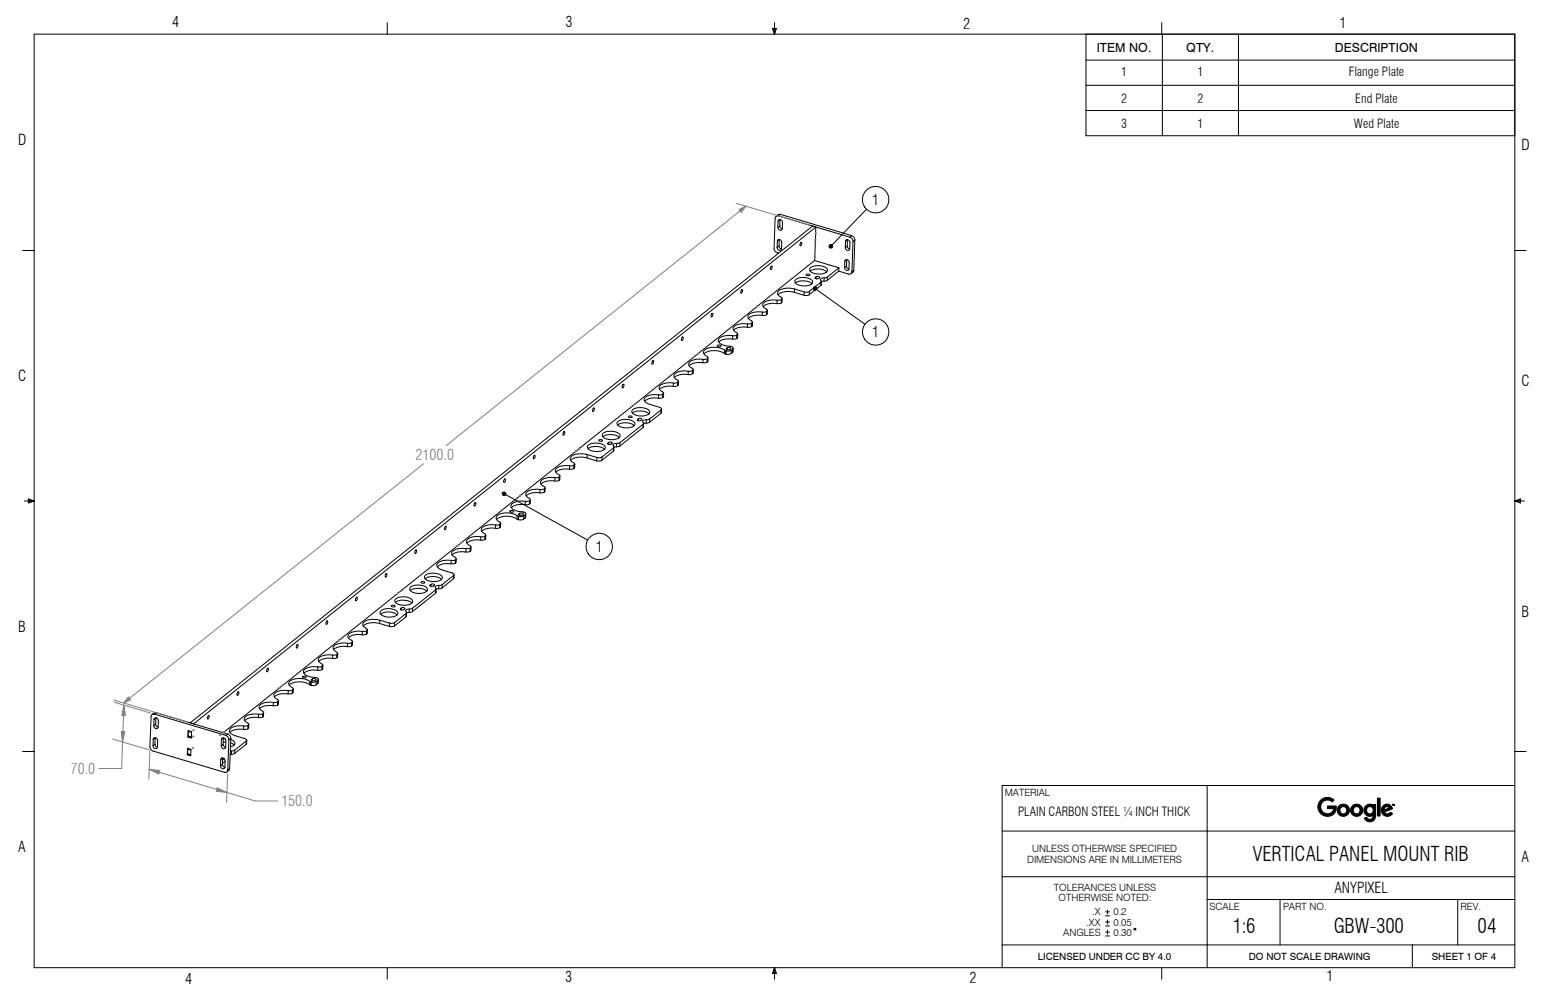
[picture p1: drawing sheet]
<svg xmlns="http://www.w3.org/2000/svg" width="432mm" height="279mm" viewBox="0 0 432 279" stroke-linecap="round" stroke-linejoin="round" font-family="sans-serif">
<g fill="none" stroke="#000" stroke-width=".28">
<path d="M9.5 9.5h412.8v260.3h-412.8zM107.9 6.3v3.2M215.3 7.9h1.2l-.6 1.6zM215.6 7.9l.3 1.6M215.9 6.3v3.2M216.2 7.9l-.3 1.6M302.7 9.5v28.3h119.6M302.7 16.8h119.6M323.8 6.3v3.2M324 9.5v28.3M345.2 9.5v28.3M302.7 23.8h119.6"/>
<path d="M302.7 30.8h119.6M217.6 59.8l-.7 .1-.5 .4M217.6 59.8l-.6 .4M217.6 59.8l19.8 5.9M241.6 58.3l-10 10.4M6.3 69.8h3.2M214.9 74.3l.1-.1a.48 .48 0 0 1 .2 .5 .48 .48 0 0 1-.4 .4zM216.7 67.2a.64 .64 0 0 1 .8-.4 .64 .64 0 0 1 .4 .8l-.1 1.7a.64 .64 0 0 1-.7 .5 .64 .64 0 0 1-.5-.8M216.7 67.2l-.1 1.8M216.9 61.6a.64 .64 0 0 1 .8-.4 .64 .64 0 0 1 .4 .8v1.8a.64 .64 0 0 1-.8 .4 .64 .64 0 0 1-.5-.8M216.9 61.6l-.1 1.8M217 60.2a.71 .71 0 0 0-.9 .7l-.3 8.4a1.41 1.41 0 0 0 1.2 1.3"/>
<path d="M217 60.2l19.9 5.9M217.2 68.6l.2 .6 .4 .2M217.2 68.6l-.6 .4M217.2 66.8l-.5 .4M217.2 66.8h.1M217.2 66.8v1.8M217.4 63l.2 .6 .5 .2M217.4 63l-.6 .4M217.4 61.3l-.5 .3M217.4 61.2v.1M217.4 61.3v1.7M221.7 79a4 4 0 0 1 4.6 .1"/>
<path d="M221.8 78a4 4 0 0 1 4.7 .3 1.11 1.11 0 0 1-1.4 1.3 3.6 3.6 0 0 1-3.5-.9zM223.3 67.6a.48 .48 0 0 1 .2 .5 .48 .48 0 0 1-.5 .4zM224.8 76.5a.57 .57 0 0 1 .9 .3 .57 .57 0 0 1-.9-.3zM225.8 74.8a3.9 3.9 0 0 1 4.8 .2 1.35 1.35 0 0 1-1.7 1.4h-.4a2.64 2.64 0 0 1-2.8-1.2zM225.8 75.6a4.1 4.1 0 0 1 4.7 .2M227.1 72.6l6.7 2.1M227.1 72.6l-16 12.8M227.1 71.9h.1M227.1 71.7h.1M227.1 70v1.8M227.1 71.9v.7M227.2 71.7l-.1 .2"/>
<path d="M227.2 66.9l.1 .1M227.3 67l-.1 3.1M227.3 77.4l-.1 .2M227.3 66.8h.1M227.3 65.1l-.1 1.7M227.3 66.7v.3M227.4 63.3v1.9M227.5 77.2a.57 .57 0 0 1 .9 .3 .59 .59 0 0 1-.6 .4 .59 .59 0 0 1-.5-.5M227.5 77.2v.5M227.5 77.2l-.2 .2M228.8 79.6l-3.2 2.6M228.8 78.7l-3.2 2.5"/>
<path d="M228.8 78.7v.9M229 78.5l-.2 1.1M229.7 78.4l-.8 .1M229.7 77.5a.61 .61 0 0 0-.7 0 .61 .61 0 0 0-.2 .7l.2 .2-.2 .3M229.7 77.5v.9M230.6 78.2l-.9 .2M230.6 77.3l-.9 .2M230.6 77.3v.9M233.8 75.6l2.7 .8a.71 .71 0 0 0 1-.6M233.8 75.6l-3.2 2.6M233.8 74.7l-3.2 2.6M233.8 74.7v.9"/>
<path d="M235.5 74.6a.62 .62 0 0 0 .4 .8 .62 .62 0 0 0 .7-.4M235.5 72.9a.64 .64 0 0 1 .8-.4 .64 .64 0 0 1 .4 .7l-.1 1.8M235.5 72.9v1.7M235.6 69a.64 .64 0 0 0 .5 .8 .64 .64 0 0 0 .8-.4M235.7 67.3l-.1 1.7M235.7 67.3a.64 .64 0 0 1 .8-.4 .64 .64 0 0 1 .4 .7v1.8M236 74.2l.2 .6 .4 .2M236 74.2l-.5 .4M236.1 72.4l-.6 .5M236.1 72.4h.1M236.1 72.4l-.1 1.8M236.2 68.6l.2 .6 .5 .2"/>
<path d="M236.2 68.6l-.6 .4M236.2 66.8l-.5 .5M236.2 66.8h.1M236.2 66.8v1.8M236.9 66.1a1.31 1.31 0 0 1 .9 1.3M237.4 65.7a1.3 1.3 0 0 1 .9 1.2M237.4 65.7l-.5 .4M237.8 67.4l-.3 8.4M238 75.4l-.2 .4-.6 .5M238 75.4l-.5 .4M238.3 66.9l-.5 .5M238.3 66.9l-.3 8.5"/>
<path d="M422.3 69.8h3.1M190.1 94.1l.1-.1a.55 .55 0 0 1 .2 .5 .55 .55 0 0 1-.4 .5zM193.5 99.4h.1M193.6 99.4l-15.5 12.4M194.5 98.6h.1M194.6 98.6l-1.1 .8M194.6 98.6l-.1 .1M197.2 99.9v.1M197.2 99.9v1M197.4 99.7l-.2 1.2M198.4 87.5l.1-.1a.5 .5 0 0 1 .3 .5 .5 .5 0 0 1-.3 .4 .46 .46 0 0 1-.4-.4 .46 .46 0 0 1 .3-.4zM200.1 96.2a.49 .49 0 0 1 .5-.1 .49 .49 0 0 1 .3 .5h-.8l-.2-.1z"/>
<path d="M201.9 98.6l.4 .1M201.9 98.6a5.2 5.2 0 0 0-5.6 .1M202 97.6l-.1 1M202 97.6l.4 .2M202 97.6a5.3 5.3 0 0 0-5.7 .1 1.36 1.36 0 0 0 1 1.9l-.1 .3M202.3 98.7l.1 .1M202.4 97.8v1M202.4 97.8l-.1 .9M202.5 97.2v.2M202.7 97v.5M202.7 97l-.2 .2M202.7 97a.54 .54 0 0 1 .6-.2 .54 .54 0 0 1 .4 .4 .63 .63 0 0 1-.7 .4 .63 .63 0 0 1-.5-.4"/>
<path d="M203.8 98.6l-.5 .2h-.9M203.8 97.7l-.4 .2-1-.1M203.8 97.7v.9M204.2 93.6h-.4a3.6 3.6 0 0 0-3.5 1.1 1.61 1.61 0 0 0 1.7 1.7l1.3 .1a.93 .93 0 0 1 1 .7v.1M204.2 94.5h-.4a4.1 4.1 0 0 0-3.4 .9M204.2 98.3l-.4 .3M204.2 93.6v.9M204.3 97.3l-.5 .4M204.3 97.3l-.1 1M204.4 97.1l-.2 1.2M205.4 94.4l-1.2 .1M205.4 93.4v1"/>
<path d="M205.4 93.4l-1.2 .2M205.5 93.3l-.1 .1M205.5 93.3v1M205.5 94.3l-.1 .1M205.7 93.1l-.2 1.2M206.7 80.9l.1-.1a.42 .42 0 0 1 .3 .4 .42 .42 0 0 1-.3 .4l-.1 .1a.44 .44 0 0 1-.3-.4 .44 .44 0 0 1 .3-.4zM208.3 91.3a4.3 4.3 0 0 0-3.8 .8M208.4 90.3l-.1 1M208.4 90.3a3.5 3.5 0 0 0-4.1 1.3 1.96 1.96 0 0 0 1.3 1.4l-.1 .3M209.5 91.1l-1.2 .2M209.5 90.1v1M209.6 90.1l-1.2 .2"/>
<path d="M209.6 91l-.1 .1M209.6 90.1h-.1M209.6 90.1v.9M209.8 89.8l-.2 1.2M210.1 86.2l-15.5 12.4M211 85.4l-1 .8M211 85.4h.1M211.1 85.4l-.1 .1M212.5 88a4.4 4.4 0 0 0-3.9 .8M212.5 87v1M212.5 87a3.9 3.9 0 0 0-4 1.1 1.91 1.91 0 0 0 1.3 1.6l-.2 .4M213.7 87.8l-1.2 .2"/>
<path d="M213.7 86.8v1M213.7 86.8l-1.2 .2M213.7 86.8h.1M213.7 86.8v.9M213.7 87.7v.1M213.9 86.5l-.2 1.2M216.6 84.7a4.4 4.4 0 0 0-3.8 .8M216.6 83.7v1M216.6 83.7a3.5 3.5 0 0 0-4 1.3 1.9 1.9 0 0 0 1.3 1.4l-.2 .4M217.8 83.5l-1.2 .2M217.8 83.5v1M217.8 84.5l-1.2 .2"/>
<path d="M217.8 84.4v.1M217.9 83.5h-.1M217.9 83.5l-.1 .9M218 83.2l-.2 1.2M221.4 81.5l2.8 .8M221.4 81.5a4.9 4.9 0 0 0-4.5 .7M221.5 80.6a4.8 4.8 0 0 0-4.6 .7 1.42 1.42 0 0 0 1.1 1.8l-.1 .4M221.5 80.6l2.7 .8M221.5 80.6l-.1 .9M224.2 81.4v.9M225.6 82.2l-.4 .2-1-.1M225.6 81.2v1"/>
<path d="M225.6 81.2l-.4 .2h-1M227.2 80.4l13.9 10M165.4 113.9v-.1a.48 .48 0 0 1 .2 .5 .48 .48 0 0 1-.4 .4zM172.1 117.7a3.7 3.7 0 0 1 4.9 .4 1.8 1.8 0 0 1-2.2 1.2 2.64 2.64 0 0 1-2.8-1.2zM172.2 118.5a4.3 4.3 0 0 1 4.6 .2M173.6 107.3l.1-.1a.52 .52 0 0 1 .3 .5 .52 .52 0 0 1-.5 .5zM175.2 116.1a.57 .57 0 0 1 .9 .3 .57 .57 0 0 1-.9-.3zM176.3 115.2a4 4 0 0 1 4.6 .2M176.4 114.3a4 4 0 0 1 4.7 .3 1.02 1.02 0 0 1-1.1 1.3h-.3a3.6 3.6 0 0 1-3.6-.9zM177 112.6h.1M177.1 112.6l-15.5 12.4M177.7 117v.2"/>
<path d="M178 116.8l-.1 .5M178 116.8l-.3 .2M178 116.8a.52 .52 0 0 1 .5-.2 .52 .52 0 0 1 .4 .5 .78 .78 0 0 1-1.3 0l.1-.1M178.1 111.8l-.1 .1M178.1 111.8l-1.1 .8M179.2 119.2l-6.4 5.2M179.3 118.3l-6.5 5.1M179.3 118.3l-.1 .9M179.4 118.1l-.2 1.1M180.1 118l-.7 .1M180.2 117.1l-.1 .9M180.2 117.1h-.6a.56 .56 0 0 0-.4 .4 .56 .56 0 0 0 .2 .6l-.1 .2"/>
<path d="M181.1 117.8l-1 .2M181.1 116.8v1M181.1 116.8l-.9 .3M181.9 100.6a.52 .52 0 0 1 .3 .5 .52 .52 0 0 1-.4 .5l-.1-.4zM183.6 111a4.4 4.4 0 0 0-3.9 .9M183.6 110.1v.9M183.6 110.1a3.5 3.5 0 0 0-4 1.3 1.7 1.7 0 0 0 1.6 1.4l2.7 .8a.44 .44 0 0 1 .4 .2 .44 .44 0 0 1 0 .5M184.2 115.2l-3.1 2.6M184.3 114.3l-3.2 2.5M184.3 114.3l-.1 .9M184.4 114l-.2 1.2M184.7 110.8l-1.1 .2"/>
<path d="M184.8 109.9l-1.2 .2M184.8 109.9l-.1 .9M184.8 110.8h-.1M184.9 109.9h-.1M184.9 109.9l-.1 .9M185 109.6l-.2 1.2M187.7 107.7a4.7 4.7 0 0 0-3.8 .9M187.7 106.8v.9M187.7 106.8a3.9 3.9 0 0 0-3.9 1.1 2.06 2.06 0 0 0 1.2 1.7l-.1 .3M188.9 107.5l-1.2 .2M188.9 106.6v.9M188.9 107.5h.1"/>
<path d="M188.9 106.6l-1.2 .2M189 106.6h-.1M189 106.6l-.1 .9M189.1 106.3l-.2 1.2M191.8 104.4a4.8 4.8 0 0 0-3.8 .9M191.9 103.5a4 4 0 0 0-4 1.1 1.71 1.71 0 0 0 1.2 1.6l-.1 .4M191.9 103.5l-.1 .9M193 104.2l-1.2 .2M193 103.3l-1.1 .2M193 103.3v.9M193.1 104.2h-.1M193.1 103.3h-.1"/>
<path d="M193.1 103.3v.9M193.3 103l-.2 1.2M196 100.2a3.9 3.9 0 0 0-4 1.1 1.91 1.91 0 0 0 1.3 1.7l-.2 .3M196 101.1a4.8 4.8 0 0 0-3.9 .9M196 100.2v.9M197.1 101l-1.1 .1M197.2 100l-1.2 .2M197.2 100l-.1 1M197.2 100.9l-.1 .1M6.8 139.7h2.7M7.9 139.1l1.6 .6-1.6 .6zM7.9 139.4l1.6 .3"/>
<path d="M9.5 139.7l-1.6 .3M140.5 137.7l23.3 12.9M140.7 133.6a.48 .48 0 0 1 .2 .5 .48 .48 0 0 1-.5 .4zM143.9 139.1l-15.4 12.3M144.1 139l-.2 .1M144.9 138.2h.1M144.9 138.1l.1 .1M145 138.2l-1.1 .8M145 138.2l-.1 .1M146.4 139.8v.9M146.4 139.8a3.8 3.8 0 0 0-3.9 1.1 1.71 1.71 0 0 0 1.7 1.6l1.8 .3a.45 .45 0 0 1 .5 .2 .45 .45 0 0 1-.1 .5M147.6 139.6v.9"/>
<path d="M147.6 139.6l-1.2 .2M147.7 139.5l-.1 .1M147.7 139.5v1M147.8 139.3l-.1 1.2M148.8 127.1l.1-.1a.45 .45 0 0 1 .2 .5 .45 .45 0 0 1-.4 .3zM150.5 137.4a4.7 4.7 0 0 0-3.8 .9M150.5 136.5v.9M150.5 136.5a3.9 3.9 0 0 0-3.9 1.1 1.91 1.91 0 0 0 1.2 1.6l-.1 .3M151.7 137.2l-1.2 .2M151.8 136.2l-.8 .3h-.5M151.8 136.2l-.1 1M151.9 136v.9l-.2 .3"/>
<path d="M154.6 134.1a4.8 4.8 0 0 0-3.8 .9M154.7 133.2l-.1 .9M154.7 133.2a3.6 3.6 0 0 0-4 1.3 1.96 1.96 0 0 0 1.2 1.3l-.1 .4M155.8 133.9l-1.2 .2M155.9 133l-.1 .9M155.9 133l-1.2 .2M155.9 133.9h-.1M156 132.9l-.1 .1M156 132.9l-.1 1M156.1 132.7l-.2 1.2M157.1 120.5l.1-.1a.48 .48 0 0 1 .2 .5 .48 .48 0 0 1-.5 .4zM158.8 129.9v.9"/>
<path d="M158.8 129.9l-.4-.1a3.7 3.7 0 0 0-3.5 1.2 1.91 1.91 0 0 0 1.2 1.6l-.1 .3M158.8 130.8a4.8 4.8 0 0 0-3.9 .9M160 130.6l-1.2 .2M160.1 129.6l-.5 .3h-.8M160.1 129.6l-.1 1M160.2 129.4v.9l-.2 .3M160.6 125.8l-15.6 12.4M161.5 125l-1.1 .8M161.5 125h.1M161.6 125l-.1 .1M163.7 126.7h-.4a4.2 4.2 0 0 0-4.3 1 1.91 1.91 0 0 0 1.2 1.6l-.1 .3M163.7 127.7l-.5-.1a4.4 4.4 0 0 0-4.1 .8"/>
<path d="M163.7 126.7l2.7 .9M163.7 126.7v1M163.7 127.7l2.6 .8M163.9 125.1a4.1 4.1 0 0 1 4.6 .2M164 124.2a4 4 0 0 1 4.7 .3 1.11 1.11 0 0 1-1.4 1.3l-.4 .1a2.74 2.74 0 0 1-3.2-1.2zM166.4 127.6l-.1 .9M167 122.7a.58 .58 0 0 1 .9 .2 .54 .54 0 0 1-.6 .2 .54 .54 0 0 1-.3-.4zM167.8 128.4l-.5 .2-1-.1M167.8 127.4l-.6 .2h-.8M167.8 127.4v1M168.1 121.8a4 4 0 0 1 4.5 .2M168.3 120.7a4.2 4.2 0 0 1 4.5 .5 1.17 1.17 0 0 1-1.4 1.3l-.3 .1a2.85 2.85 0 0 1-3.2-1.2z"/>
<path d="M169.5 123.6v.2M169.7 123.4v.5M169.7 123.4l-.2 .2M169.7 123.4a.53 .53 0 0 1 .9 .2 .75 .75 0 0 1-1.2 .1l.1-.1M171 125.8l-3.2 2.6M171 124.9l-3.2 2.5M171 124.9v.9M171.2 124.6l-.2 1.2M171.9 124.6l-.7 .1M171.9 123.7v.9M171.9 123.7h-.5a.56 .56 0 0 0-.5 .4 .56 .56 0 0 0 .3 .6l-.2 .2M172.8 123.4v1"/>
<path d="M172.8 124.4l-.9 .2M172.8 123.4l-.9 .3M422.3 139.7h2.6M422.3 139.7l1.5-.6v1.2zM422.3 139.7l1.5 .3M423.8 139.4l-1.5 .3M107.6 160a.5 .5 0 0 1 .3 .5 .5 .5 0 0 1-.5 .4v-.3zM115.8 153.5l.1-.1a.5 .5 0 0 1 .2 .5 .5 .5 0 0 1-.4 .4zM124.1 146.9l.1-.1a.5 .5 0 0 1 .3 .5 .5 .5 0 0 1-.4 .4 .44 .44 0 0 1-.3-.4 .44 .44 0 0 1 .3-.4zM125.7 157.2a4.4 4.4 0 0 0-3.8 .9M125.8 156.3l-.1 .9M125.8 156.3a3.6 3.6 0 0 0-4 1.2 1.93 1.93 0 0 0 1.6 1.5l2.7 .8a.4 .4 0 0 1 .4 .2 .4 .4 0 0 1-.1 .4"/>
<path d="M126.9 157l-1.2 .2M127 156.1l-1.2 .2M127 156.1l-.1 .9M127 157h-.1M127 156v.1M127 156v1M127.2 155.8l-.2 1.2M127.6 152.2l-15.6 12.3M128.4 151.4l-1 .8M128.4 151.3l.1 .1M128.5 151.4l-.1 .1M129.9 153v.9"/>
<path d="M129.9 153a3.8 3.8 0 0 0-4 1.1 1.91 1.91 0 0 0 1.3 1.6l-.2 .3M129.9 153.9a4.4 4.4 0 0 0-3.9 .9M131.1 153.7l-1.2 .2M131.1 152.8v.9M131.1 152.8l-1.2 .2M131.1 152.7v.1M131.1 152.7v1M131.1 153.7h.1M131.3 152.5l-.2 1.2M132.4 140.2a.48 .48 0 0 1 .2 .5 .48 .48 0 0 1-.4 .4zM134 150.6a4.3 4.3 0 0 0-3.8 .9M134 149.7a3.5 3.5 0 0 0-4 1.3 2.13 2.13 0 0 0 1.2 1.4l-.1 .3"/>
<path d="M134 149.7v.9M135.2 149.5l-1.2 .2M135.2 150.4l-1.2 .2M135.2 149.5v.9M135.3 150.4h-.1M135.3 149.4l-.1 .1M135.3 149.4v1M135.4 149.2l-.1 1.2M138.1 147.3a4.8 4.8 0 0 0-3.8 .9M138.2 146.4l-.1 .9M138.2 146.4a4.1 4.1 0 0 0-4 1 1.83 1.83 0 0 0 1.2 1.7l-.1 .3M139.3 147.1l-1.2 .2"/>
<path d="M139.4 146.2l-.1 .9M139.4 146.2l-1.2 .2M139.4 146.1v.1M139.4 146.1v1M139.4 147.1h-.1M139.6 145.9l-.2 1.2M142.1 142.5h.1a.57 .57 0 0 1 .9 .2 .69 .69 0 0 1-1-.2zM144.1 144.7l.4 .2M144.1 144.7a5 5 0 0 0-5.7 .2M144.1 143.8l.4 .2M144.1 143.8a5.1 5.1 0 0 0-5.7 .1 1.42 1.42 0 0 0 1.1 1.9l-.1 .3M144.1 143.8v.9"/>
<path d="M144.5 144.9h.1M144.5 144h.1M144.5 144v.9M144.6 144l-.1 .9M144.7 143.3v.3M144.9 143.1v.6M144.9 143.1l-.2 .2M144.9 143.1a.57 .57 0 0 1 .9 .3 .63 .63 0 0 1-.6 .4 .63 .63 0 0 1-.5-.5M146 144.8l-.7 .2-.8-.1M146 143.8l-.6 .3-.8-.1M146 143.8v1M146.4 144.4l-.4 .4"/>
<path d="M146.4 140.7a4.7 4.7 0 0 0-3.9 .9M146.4 143.5l-.4 .3M146.4 143.5v.9M146.6 143.3l-.2 1.1M147.6 140.5l-1.2 .2M147.7 140.5h-.1M82.8 179.8v-.1a.48 .48 0 0 1 .3 .6 .48 .48 0 0 1-.5 .3zM91.1 173.1a.48 .48 0 0 1 .2 .6 .48 .48 0 0 1-.5 .3zM94.4 178.6h.1M94.5 178.6l-15.5 12.4M95.4 177.8h.1M95.4 177.7l.1 .1"/>
<path d="M95.5 177.8l-1.1 .8M95.5 177.8l-.1 .1M96.9 179.4l-.1 .9M96.9 179.4a4 4 0 0 0-4 1.1 1.84 1.84 0 0 0 1.2 1.5l-.1 .4M98 179.2l-1.1 .2M98 179.2v.9M98.1 179.1l-.1 .1M98.1 179.1v.9M98.3 178.9l-.2 1.1M99.4 166.5a.48 .48 0 0 1 .2 .6 .48 .48 0 0 1-.5 .3zM101 177a4.8 4.8 0 0 0-3.9 .8M101 176.1a4 4 0 0 0-4 1.1 1.91 1.91 0 0 0 1.3 1.6l-.2 .3"/>
<path d="M101 176.1v.9M102.2 176.8l-1.2 .2M102.2 175.9v.9M102.2 175.9l-1.2 .2M102.2 175.8v.1M102.2 175.8v.9M102.2 176.7v.1M102.4 175.6l-.2 1.1M105.8 173.9l2.7 .8M105.8 173.9a5.2 5.2 0 0 0-4.5 .6M105.9 172.9a4.4 4.4 0 0 0-4.8 1 2.05 2.05 0 0 0 1.3 1.6l-.2 .3M105.9 172.9l2.6 .8"/>
<path d="M105.9 172.9l-.1 1M106 170.5a3.6 3.6 0 0 1 4.9 .4 1.8 1.8 0 0 1-2.1 1.2 2.82 2.82 0 0 1-2.9-1.2zM106.1 171.3a4.1 4.1 0 0 1 4.6 .1M108.5 173.7v1M109.1 168.9a.52 .52 0 0 1 .6-.2 .52 .52 0 0 1 .4 .4l-.2 .1a.49 .49 0 0 1-.5 .1 .49 .49 0 0 1-.3-.4zM110 173.6l-.7 .2-.8-.1M110 173.6v.9M110 174.5l-.7 .3-.8-.1M110.2 167.2a3.8 3.8 0 0 1 4.8 .2 1.35 1.35 0 0 1-1.8 1.3 2.74 2.74 0 0 1-3.1-1.1zM110.2 168a4 4 0 0 1 4.6 .1M110.9 165.4h.1M111 165.4l-15.5 12.4"/>
<path d="M111.6 169.7v.3M111.9 169.5a.54 .54 0 0 1 .5-.1 .54 .54 0 0 1 .4 .4 .63 .63 0 0 1-.6 .4 .63 .63 0 0 1-.6-.5M111.9 169.5l-.1 .6M111.9 164.6l-.9 .8M111.9 169.5l-.3 .2M111.9 164.5h.1M112 164.5l-.1 .2M113.2 172l-3.2 2.5M113.2 171.1l-3.2 2.5M113.2 171.1v.9M113.3 170.8l-.1 1.2M114 170.8l-.7 .1"/>
<path d="M114.1 169.8l-.1 1M114.1 169.8a.59 .59 0 0 0-.7 .1 .59 .59 0 0 0-.2 .7v.5M114.4 164.7a4 4 0 0 1 4.6 .1M114.6 163.6a4.1 4.1 0 0 1 4.5 .5 1.34 1.34 0 0 1-1.7 1.3 2.77 2.77 0 0 1-3.2-1.1zM115 170.5l-1 .3M115 169.6v.9M115 169.6l-.9 .2M117.3 162.3a.54 .54 0 0 1 .6-.2 .54 .54 0 0 1 .4 .4 .62 .62 0 0 1-1-.2zM118.5 161.4a4 4 0 0 1 4.6 .1M118.5 160.4a4 4 0 0 1 4.7 .4 1.11 1.11 0 0 1-1.3 1.3h-.4a2.74 2.74 0 0 1-3.2-1.1zM119.9 163.2v.2M120.1 162.9v.6"/>
<path d="M120.1 162.9l-.2 .3M120.1 162.9h.2a.49 .49 0 0 1 .5-.1 .49 .49 0 0 1 .3 .4 .64 .64 0 0 1-.6 .4 .64 .64 0 0 1-.6-.4M121.4 165.4l-6.4 5.1M121.5 164.5l-6.5 5.1M121.5 164.5l-.1 .9M121.6 164.2l-.2 1.2M122.3 164.2l-.7 .1M122.3 163.2a.59 .59 0 0 0-.7 0 .59 .59 0 0 0-.1 .8v.5M122.3 163.2v1M123.2 164l-.9 .2M123.3 163l-1 .2M123.3 163l-.1 1"/>
<path d="M126.4 161.4l-3.2 2.6M126.4 160.4l-3.1 2.6M126.4 160.4v1M126.6 160.2l-.2 1.2M43.1 199.1a.7 .7 0 0 0-1 .7l-.3 8.4a1.31 1.31 0 0 0 .9 1.2l19.9 5.9a.7 .7 0 0 0 .9-.6M43.1 199.1l19.8 6M43.6 198.8h-.7l-.5 .5M43.6 198.8l-.5 .3M43.6 198.8l19.9 5.9M58.1 199.6a.42 .42 0 0 1 .3 .3 .42 .42 0 0 1-.3 .5l-.1 .1a.49 .49 0 0 1-.3-.5 .49 .49 0 0 1 .4-.4zM66.3 193a.48 .48 0 0 1 .2 .5 .48 .48 0 0 1-.4 .3zM72.1 199.2v.9"/>
<path d="M72.1 199.2a3.5 3.5 0 0 0-4 1.2 1.96 1.96 0 0 0 1.2 1.4l-.1 .4M73.2 199.9l-1.1 .2M73.3 199l-.1 .9M73.3 199l-1.2 .2M73.3 199.9h-.1M73.4 198.9l-.1 .1M73.4 198.9l-.1 1M73.5 198.7l-.2 1.2M74.5 186.4h.1a.48 .48 0 0 1 .2 .5 .48 .48 0 0 1-.5 .3zM76.2 196.8a4.4 4.4 0 0 0-3.9 .9M76.2 195.9a3.7 3.7 0 0 0-3.9 1 1.91 1.91 0 0 0 1.2 1.7l-.1 .3M76.2 195.9v.9"/>
<path d="M77.4 196.6l-1.2 .2M77.5 195.6l-1.3 .3M77.5 195.6l-.1 1M77.6 195.4v.9l-.2 .3M78 191.8l-15.6 12.3M79 191l-1.1 .8M79 191l-.2 .1M80.3 193.5a4.3 4.3 0 0 0-3.8 .9M80.3 192.6a3.5 3.5 0 0 0-4 1.2 1.96 1.96 0 0 0 1.3 1.4l-.1 .4M80.3 192.6v.9M81.5 193.3l-1.2 .2M81.5 192.4l-1.2 .2"/>
<path d="M81.5 192.4v.9M81.6 193.3h-.1M81.6 192.3l-.1 .1M81.6 192.3v1M81.7 192.1l-.1 1.2M84.4 188.6a.57 .57 0 0 1 .9 .3 .57 .57 0 0 1-.9-.3zM86.3 190.9l.4 .2M86.3 190l.4 .2M86.3 190a5 5 0 0 0-5.7 .1 1.34 1.34 0 0 0 1.1 1.8l-.1 .4M86.3 190.9a5.1 5.1 0 0 0-5.7 .2M86.3 190v.9M86.7 191.1h.1"/>
<path d="M86.7 190.2h.1M86.7 190.2v.9M86.9 189.5l-.1 .2M87.1 189.3v.6M87.1 189.3l-.2 .2M87.1 189.3a.52 .52 0 0 1 .6-.1 .52 .52 0 0 1 .3 .4 .78 .78 0 0 1-1.2 0l.1-.1M88.1 191l-.6 .2-.8-.1M88.2 190l-.1 1M88.2 190l-.7 .2h-.8M88.6 186.9a4.6 4.6 0 0 0-3.8 .8M88.6 186a3.9 3.9 0 0 0-4 1.1 1.98 1.98 0 0 0 2.2 1.7l1.4 .2a.42 .42 0 0 1 .4 .2 .42 .42 0 0 1 0 .5M88.6 189.7l-.4 .3"/>
<path d="M88.6 189.7v.9M88.6 190.6l-.5 .4M88.6 186v.9M88.8 189.4l-.2 1.2M89.7 186.7l-1.1 .2M89.8 185.8l-.1 .9M89.8 185.8l-1.2 .2M89.8 186.6l-.1 .1M89.9 185.7l-.1 .1M89.9 185.7l-.1 .9M90 185.5l-.2 1.1M92.7 183.6a4.8 4.8 0 0 0-3.8 .8"/>
<path d="M92.8 182.7a4.1 4.1 0 0 0-4 1 2.04 2.04 0 0 0 1.2 1.7l-.1 .3M92.8 182.7l-.1 .9M93.9 183.4l-1.2 .2M93.9 182.5l-1.1 .2M93.9 182.5v.9M94 182.4l-.1 .1M94 182.4v.9M94 183.3l-.1 .1M94.1 182.2l-.1 1.1M96.8 180.3a4.6 4.6 0 0 0-3.8 .8M98 180.1l-1.2 .2M98.1 180l-.1 .1"/>
<path d="M6.3 209.5h3.2M42.7 206.2a.64 .64 0 0 1 .8-.4 .64 .64 0 0 1 .4 .7v1.8a.64 .64 0 0 1-.8 .4 .64 .64 0 0 1-.4-.8M42.7 206.2v1.7M42.9 200.6v1.8M42.9 200.6a.64 .64 0 0 1 .8-.4 .64 .64 0 0 1 .5 .8l-.1 1.7a.62 .62 0 0 1-.8 .4 .62 .62 0 0 1-.4-.7M43.2 207.5l.2 .6 .5 .3M43.2 207.5l-.5 .4M43.3 205.7l-.6 .5M43.3 205.7h.1M43.3 205.7l-.1 1.8M43.4 201.9l.2 .6 .5 .3M43.4 201.9l-.5 .5"/>
<path d="M43.5 200.2l-.6 .4M43.5 200.2h.1M43.5 200.2l-.1 1.7M52.3 210.2v.2M52.3 210.2l.9 .3M52.3 208.7l.9 .3v1.7l-1-.2zM52.3 210.4l.9 .2M52.3 208.9l.9 .3M52.3 208.9v1.3M52.4 208.7l-.1 .2M52.4 210.4l-.2 .1M52.5 205.2l.8 .5"/>
<path d="M52.5 205.2l.8 .3M52.5 203.7l.9 .3-.1 1.8-.9-.3zM52.5 204l.9 .2M52.5 204v1.2M52.5 203.8v.2M52.5 205.4l-.1 .1M53 201.5l173.5-138.5 .9 .3-173.4 138.5zM61.5 211.8v1.8M61.5 211.8a.64 .64 0 0 1 .8-.4 .64 .64 0 0 1 .4 .8v1.7a.64 .64 0 0 1-.8 .5 .64 .64 0 0 1-.4-.8M61.7 206.2a.64 .64 0 0 1 .8-.4 .64 .64 0 0 1 .4 .8v1.7a.64 .64 0 0 1-.8 .5 .64 .64 0 0 1-.4-.8M61.7 206.2v1.8M62 213.1l.2 .6 .5 .3"/>
<path d="M62 213.1l-.5 .5M62.1 211.4l-.6 .4M62.1 211.3v.1M62.1 211.4l-.1 1.7M62.2 207.6l.2 .5 .5 .3h-.2M62.2 207.6l-.5 .4M62.3 205.8l-.6 .4M62.3 205.7v.1M62.3 205.8l-.1 1.8M62.4 204.2h.1M62.4 204.1h.1M62.4 204.2l-.1 .1"/>
<path d="M62.4 204.1l-.1 .2M62.5 211.5l-.5 .4M62.7 206h-.4M62.7 212.3l-.7 .6M62.9 205.1a1.3 1.3 0 0 1 .9 1.2M62.9 206.9l-.7 .1M63.5 204.7l-.6 .4M63.5 204.7a1.31 1.31 0 0 1 .8 1.2M63.8 206.3l-.3 8.4M64 214.3l-.2 .5-.6 .5M64 214.3l-.5 .4M64.2 210.4h.3"/>
<path d="M64.2 209.4h.3M64.3 207.1l1 .6M64.3 206.2a1.08 1.08 0 0 1 1 1.5l-1 .5M64.3 205.9l-.5 .4M64.3 205.9l-.3 8.4M64.5 209.4v1M65.4 210.1l-.9 .3M65.4 209.2v.9M65.4 209.2l-.9 .2M67.9 203.4a4.5 4.5 0 0 0-3.8 .8M67.9 202.4a4.1 4.1 0 0 0-3.9 1.1 1.28 1.28 0 0 0 1.2 1.5l3 1a.4 .4 0 0 1 .5 .1 .4 .4 0 0 1-.1 .5M67.9 202.4v1"/>
<path d="M68.6 206.6l-3.2 2.6M68.6 206.6v1M68.6 207.6l-3.2 2.5M68.8 206.4l-.2 1.2M69.1 202.3l-1.2 .1M69.1 203.2l-1.2 .2M69.1 202.3v.9M69.2 203.2h-.1M69.2 202.2l-.1 .1M69.2 202.2v1M69.3 202l-.1 1.2M72.1 200.1a4.4 4.4 0 0 0-3.9 .9"/>
<path d="M336.5 219v50.8M422.3 209.5h3.1M422.3 219h-142.9v50.8M279.4 231.7h142.9M279.4 244.5h142.9M308.2 255.4h1.1M308.2 254.3h1.1M308.2 258.2h1.1M308.2 257.1h1.1M308.2 259.9h1.1M308.7 253.7v1.1M308.7 256.5v1.1"/>
<path d="M308.7 259.4v1M336.5 250.8h85.8M356.8 250.8v12.7M406.4 250.8v12.7M107.9 269.8v3.2M215.9 269.8l.3 1.6M215.9 269.8l-.3 1.6M215.9 269.8l.6 1.6h-1.2zM215.9 269.8v3.2M279.4 263.5h142.9M308.2 261h1.1M323.8 269.8v3.2"/>
<path d="M393.7 263.5v6.3"/>
<circle cx="244.1" cy="55.7" r="3.7"/>
<circle cx="244.1" cy="92.6" r="3.7"/>
<circle cx="167" cy="152.4" r="3.7"/>
<circle cx="316.3" cy="259.1" r=".26"/>
</g>
<g fill="none" stroke="#fff" stroke-width=".28">
<path d="M368.3 223.1l1.1-.7h1.1l1.4 .7-.6 .5-.8-.5-1.1 .1-.9 .6-.3 .8v.8l.3 .7 .6 .6 .7 .2 1.4-.3 .6-1-1.8-.1v-.8h2.4v1.3l-.6 1-.8 .5-1.3 .1-1-.3-.7-.6-.5-1-.1-1 .3-1.1zM380.7 224.7l.9-.5 .7 .1 .4 .3v-.3h.8l-.1 3.8-.3 .5-.6 .5-1.5-.1-.7-.8 .7-.3 .5 .5 .6 .1 .5-.3 .1-.4v-.6l-.5 .4h-.6l-1.1-.7-.3-1.2zM383.5 224.3h.1M384 222.5h.7v5h-.7zM385.6 224.7l.8-.5 .7 .1 .6 .3 .5 .9-2.3 .9 .6 .5h.6l.5-.4 .6 .4-.3 .3-.5 .3-.9 .1-1.1-.6-.3-1.3zM386 225.2l.8-.3 .5 .4-1.5 .6zM388.2 224.3h.1M388.2 224.3h.3l.1 .2M388.2 224.3v.3l.1-.3M388.4 224.3h.1M388.4 224.3v.3l.1-.2M388.5 224.3h.1"/>
<path d="M388.5 224.3v.3l.2-.3M388.6 224.5h.1M388.7 224.4h.1M388.7 224.4v.2v-.3l-.1 .2"/>
<circle cx="374.4" cy="225.9" r="1"/>
<circle cx="374.5" cy="225.9" r="1.7"/>
<circle cx="378.1" cy="225.9" r=".99"/>
<circle cx="378.2" cy="225.9" r="1.7"/>
<circle cx="381.9" cy="225.9" r=".99"/>
</g>
<g fill="#000" stroke="#000" stroke-width=".28">
<path d="M231.4 68.2a.51 .51 0 0 1 .7 .5 .51 .51 0 0 1-.8 .3l.3-.3-.3 .3-.2-.1z" fill-rule="evenodd"/>
<path d="M226.8 80.1a.51 .51 0 0 1 .8-.1 .51 .51 0 0 1-.2 .8 .51 .51 0 0 1-.7-.5l.1-.2 .4 .3z" fill-rule="evenodd"/>
<path d="M140.2 137.3a.5 .5 0 0 1 .8 .2 .5 .5 0 0 1-.5 .7 .5 .5 0 0 1-.4-.7l.4 .2-.4-.2z" fill-rule="evenodd"/>
<path d="M368.1 223.2l1.5-.8 1.2 .1 .8 .3 .3 .3-.6 .5-.6-.4-.7-.1-1.1 .4-.6 .8-.1 1 .6 1.2 .6 .3 .9 .1 1-.5 .5-.9h-1.8v-.8h2.4v1.3l-.5 .9-1.5 .7-1.1-.1-.9-.4-.7-.9-.3-.9 .1-1.1z" fill-rule="evenodd"/>
<path d="M373.5 225.9a1 1 0 0 0 2 0 1 1 0 0 0-2 0zM372.8 225.9a1.7 1.7 0 0 1 3.4 0 1.7 1.7 0 0 1-3.4 0z" fill-rule="evenodd"/>
<path d="M377.2 225.9a1 1 0 0 0 2 0 1 1 0 0 0-2 0zM376.5 225.9a1.71 1.71 0 0 1 3.4 0 1.71 1.71 0 0 1-3.4 0z" fill-rule="evenodd"/>
<path d="M380.9 225.9a1 1 0 0 0 2 0 1 1 0 0 0-2 0zM380.8 224.6l.8-.4 .7 .1 .4 .3v-.3h.8l-.1 3.6-.3 .7-.6 .5-1.3-.1-.9-.9 .7-.2 .4 .5 .7 .1 .5-.3 .1-.5v-.5l-.6 .4h-.5l-.8-.3-.4-.5-.2-1.1z" fill-rule="evenodd"/>
<path d="M384 222.5h.7v5h-.7z" fill-rule="evenodd"/>
<path d="M386 225.2l-.2 .7 1.5-.6-.6-.4zM385.5 224.7l.9-.5 1.2 .3 .6 1-2.3 .9 .6 .5h.6l.5-.4 .6 .4-.6 .5-.6 .2-1.3-.4-.6-1.1v-.8z" fill-rule="evenodd"/>
<path d="M388.2 224.3h.2l-.1 .3z" fill-rule="evenodd"/>
<path d="M388.4 224.3l.2 .2 .1-.2v.3v-.3l-.1 .3-.1-.3-.1 .3z" fill-rule="evenodd"/>
</g>
<g fill="none" stroke="#808080" stroke-width=".28">
<path d="M205.2 56.7l20.2 6M207.9 57.5l-83.5 66.7M227 71.8h.3M227 71.7l.3 .3M227.1 70h.3M227.1 69.9l.3 .3M227.1 71.7v.3M227.2 66.8h.3M227.2 66.7l.3 .3M227.2 69.9v.3M227.2 65.1h.3M227.2 64.9l.3 .3"/>
<path d="M227.2 71.7l-.3 .3M227.3 66.7v.3M227.3 69.9l-.3 .3M227.4 64.9v.3M227.4 66.7l-.3 .3M227.5 64.9l-.3 .3M193.4 99.4h.3M193.4 99.3l.3 .3M193.5 99.3v.3M193.7 99.3l-.3 .3M194.4 98.6h.3M194.4 98.5l.3 .3"/>
<path d="M194.6 98.5v.3M194.7 98.5l-.3 .3M209.9 86.2h.3M209.9 86.1l.3 .3M210.1 86.1v.3M210.2 86.1l-.3 .3M210.9 85.5h.3M210.9 85.3l.3 .3M211.1 85.3v.3M211.2 85.3l-.3 .3M176.9 112.6h.3M176.9 112.5l.3 .3"/>
<path d="M177 112.5v.3M177.2 112.5l-.3 .3M177.9 111.8h.3M177.9 111.7l.3 .3M178 111.7v.3M178.1 111.7l-.3 .3M118.1 129.3l-83.6 66.7M143.8 139h.3M143.8 138.9l.3 .3M144 138.9v.3M144.1 138.9l-.3 .3M144.9 138.2h.3"/>
<path d="M144.9 138.1l.3 .3M145 138.1v.3M145.1 138.1l-.3 .3M160.4 125.8h.3M160.4 125.7l.3 .3M160.5 125.7v.3M160.7 125.7l-.3 .3M161.4 125.1h.3M161.4 124.9l.3 .3M161.5 124.9v.3M161.6 124.9l-.3 .3M127.3 152.2h.3"/>
<path d="M127.3 152.1l.3 .3M127.5 152.1v.3M127.6 152.1l-.3 .3M128.4 151.4h.3M128.4 151.3l.3 .3M128.5 151.3v.3M128.6 151.3l-.3 .3M94.3 178.6h.3M94.3 178.5l.3 .3M94.4 178.5v.3M94.6 178.5l-.3 .3M95.3 177.8h.3"/>
<path d="M95.3 177.7l.3 .3M95.4 177.7v.3M95.5 177.7l-.3 .3M110.8 165.4h.3M110.8 165.3l.3 .3M111 165.3v.3M111.1 165.3l-.3 .3M111.8 164.6h.3M111.8 164.5l.3 .3M111.9 164.5v.3M112.1 164.5l-.3 .3M31.7 195.2l20.2 6.1"/>
<path d="M31.8 195.8l10.2 3M34.5 196.6l-.6 17.7h-6.3M77.8 191.8h.3M77.8 191.6l.3 .3M77.9 191.6v.3M78.1 191.6l-.3 .3M78.8 191h.3M78.8 190.9l.3 .3M78.9 190.9v.3M79 190.9l-.3 .3M31.4 206.1l10.2 3M41.6 214.5l29.5 8.9h6.4"/>
<path d="M41.8 209.3l-.3 8M53.6 208.5h.3M53.6 208.4l.3 .3M53.7 205.4h.3M53.7 205.2l.3 .3M53.7 208.4v.3M53.8 203.6h.3M53.8 203.5l.3 .3M53.8 205.2v.3M53.8 208.4l-.2 .3M53.9 203.5v.3M54 205.2l-.3 .3"/>
<path d="M54.1 203.5l-.3 .3M61.3 205h.3M61.3 204.9l.3 .2M61.4 204.9v.2M61.5 204.9l-.3 .2M62.3 204.2h.3M62.3 204l.3 .3M62.4 204v.3M62.5 204l-.3 .3M63.5 215.8l-.3 8"/>
</g>
<g fill="#808080" stroke="#808080" stroke-width=".28">
<path d="M206 58.4l1.9-.9-1.3 1.7z"/>
<path d="M35.8 194.3l.6 .8-1.9 .9z"/>
<path d="M41.6 214.5l3 .4-.3 1z"/>
<path d="M60.5 219.7l2.8 1.3-3.1-.4z"/>
<path d="M34.5 196.6l.5 3-1-.1z"/>
<path d="M33.8 204h1l-.6 2.9z"/>
</g>
<g font-size="5.6">
<text x="349.2" y="240.1">VERTICAL PANEL MOUNT RIB</text>
<text x="343.7" y="260.2">1:6</text>
<text x="371.9" y="260.2">GBW-300</text>
<text x="411.9" y="260.2">04</text>
</g>
<g font-size="4.2">
<text x="48" y="7.5">4</text>
<text x="157.6" y="7.5">3</text>
<text x="268.5" y="8">2</text>
<text x="373.4" y="7.8">1</text>
<text x="5.1" y="40.3">D</text>
<text x="424.2" y="41.8">D</text>
<text x="243.1" y="57.1">1</text>
<text x="243.1" y="94">1</text>
<text x="5.1" y="106.2">C</text>
<text x="424.2" y="107.7">C</text>
<text x="166.1" y="153.8">1</text>
<text x="424.2" y="172">B</text>
<text x="5.1" y="176.2">B</text>
<text x="5.1" y="237.6">A</text>
<text x="424.2" y="240.3">A</text>
<text x="372" y="249">ANYPIXEL</text>
<text x="51.6" y="274.4">4</text>
<text x="157.5" y="273.7">3</text>
<text x="270.3" y="274.1">2</text>
<text x="369.8" y="273.6">1</text>
</g>
<g font-size="4.2" fill="#808080">
<text x="115.9" y="128.3">2100.0</text>
<text x="19.7" y="215.8">70.0</text>
<text x="78.4" y="224.9">150.0</text>
</g>
<g font-size="3.5">
<text x="305.7" y="14.4">ITEM NO.</text>
<text x="330.7" y="14.4">QTY.</text>
<text x="372.1" y="14.4">DESCRIPTION</text>
<text x="312.5" y="21.2">1</text>
<text x="333.8" y="21.2">1</text>
<text x="376" y="21.2">Flange Plate</text>
<text x="312.5" y="28.6">2</text>
<text x="333.8" y="28.6">2</text>
<text x="377.8" y="28.6">End Plate</text>
<text x="312.5" y="35.6">3</text>
<text x="333.8" y="35.6">1</text>
<text x="377.4" y="35.6">Wed Plate</text>
<text x="283.8" y="227.5">PLAIN CARBON STEEL ¼ INCH THICK</text>
</g>
<g font-size="2.8">
<text x="280.1" y="222">MATERIAL</text>
<text x="287.7" y="237.7">UNLESS OTHERWISE SPECIFIED</text>
<text x="286.3" y="240.5">DIMENSIONS ARE IN MILLIMETERS</text>
<text x="293.8" y="248.5">TOLERANCES UNLESS</text>
<text x="295.1" y="251.3">OTHERWISE NOTED:</text>
<text x="304.5" y="255.3">.X</text>
<text x="310.4" y="255.3">0.2</text>
<text x="337.2" y="253.7">SCALE</text>
<text x="357.7" y="253.7">PART NO.</text>
<text x="407.1" y="253.7">REV.</text>
<text x="296.4" y="260.9">ANGLES</text>
<text x="302.9" y="258.1">.XX</text>
<text x="310.4" y="258.1">0.05</text>
<text x="310.4" y="260.9">0.30</text>
<text x="289.3" y="267.7">LICENSED UNDER CC BY 4.0</text>
<text x="348.1" y="267.7">DO NOT SCALE DRAWING</text>
<text x="399.2" y="267.7">SHEET 1 OF 4</text>
</g>
</svg>
